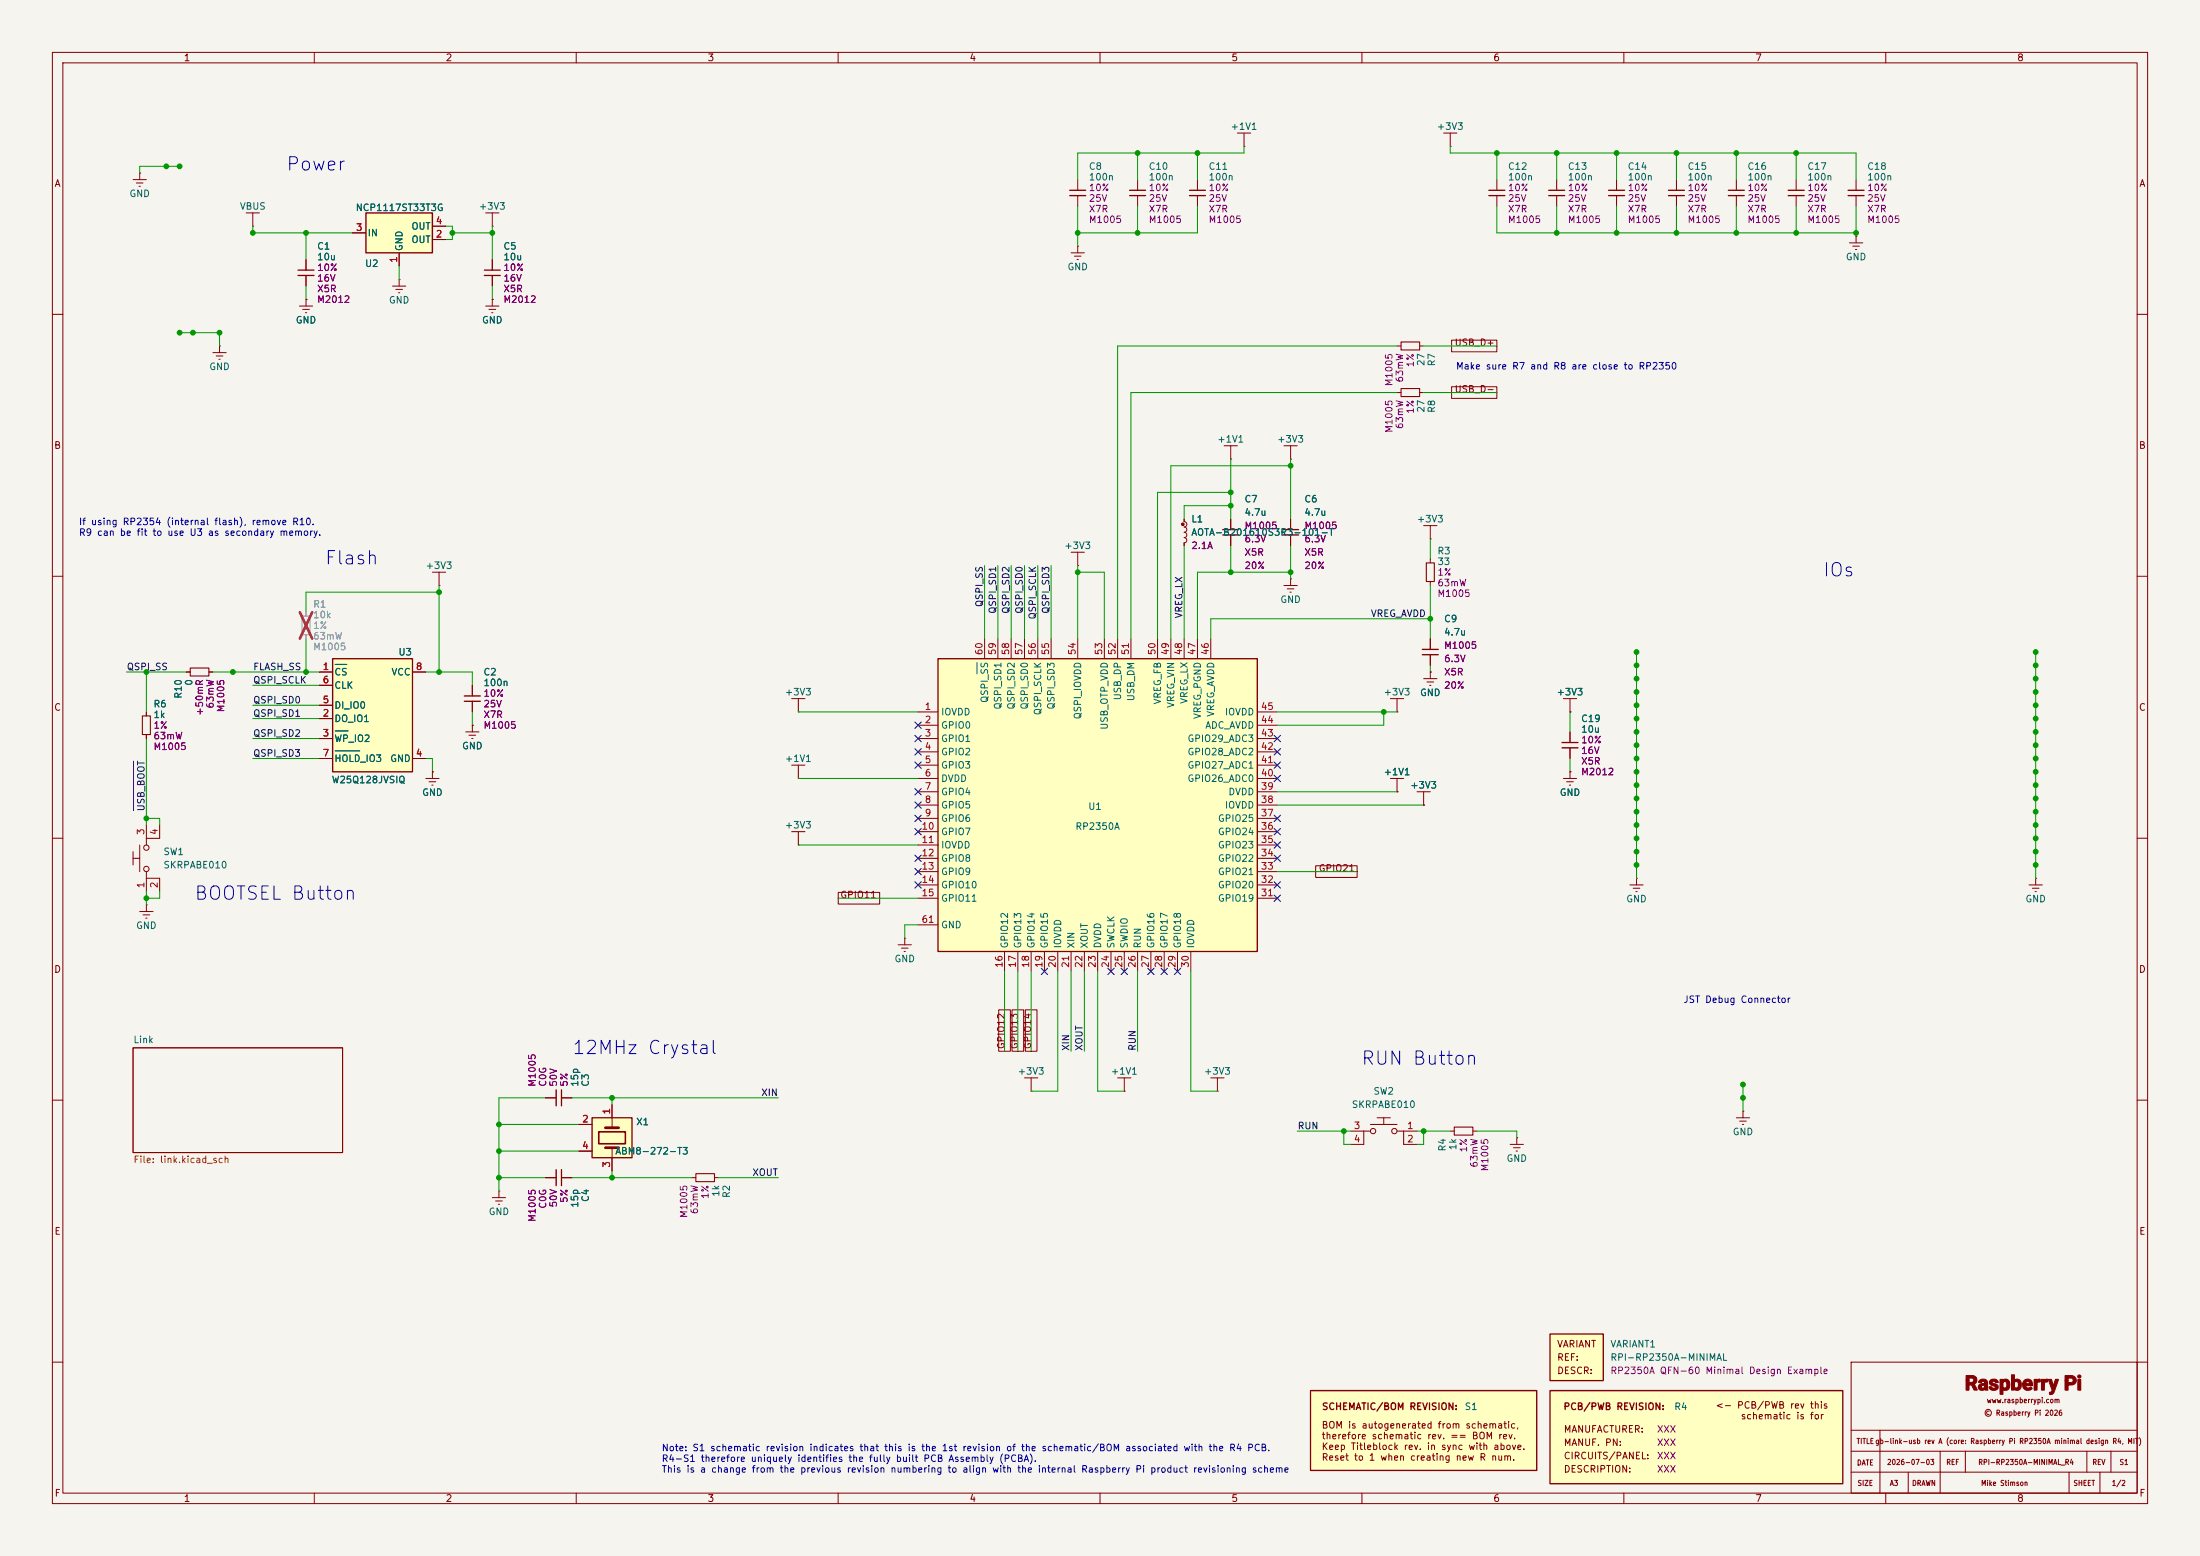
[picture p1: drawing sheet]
<svg xmlns="http://www.w3.org/2000/svg" width="420mm" height="297mm" viewBox="0 0 420 297" stroke-linecap="round" stroke-linejoin="round" font-family="sans-serif">
<path d="M0 0h420v297h-420z" fill="#f5f4ef" stroke="#f5f4ef" stroke-width=".19"/>
<g fill="none" stroke="#840000" stroke-width=".19">
<path d="M10 10h400v277h-400zM12 12h396v273h-396zM60 10v2M110 10v2M160 10v2M210 10v2M260 10v2M310 10v2M360 10v2M74.9 54.6h2.6M75.6 55.2h1.2M76.1 55.9h.2"/>
<path d="M76.2 53.3h.1M76.2 53.3v1.3M10 60h2M408 60h2M10 110h2M408 110h2M10 160h2M151.1 146.1h2.6M152.4 148.6h.1M152.4 146.1v2.5M408 160h2M172.7 179.1h.1"/>
<path d="M172.7 179.1v1.2M171.4 180.3h2.6M172.1 181h1.3M172.6 181.6h.2M10 210h2M25.4 200h40v20h-40zM213.4 205.7h2.5M214.6 208.3h.1M214.6 205.7v2.6M231.1 205.7h2.6M232.4 208.3h.1M232.4 205.7v2.6"/>
<path d="M288.3 218.4h2.5M288.9 219.1h1.3M289.4 219.7h.3M289.6 217.2h.1M289.6 217.2v1.2M408 210h2M10 260h2M353.4 260h54.6v25h-54.6zM353.4 273h54.6M353.4 277h54.6M358.9 273v12M370.4 277v8"/>
<path d="M375.2 277v4M398.4 277v4M403 277v4M408 260h2M60 285v2M110 285v2M160 285v2M210 285v2M260 285v2M310 285v2M353.4 281h54.6M360 285v2"/>
<path d="M364.3 281v4M395 281v4M400.9 281v4"/>
</g>
<g fill="#840000" stroke="#840000" stroke-width=".19">
<path d="M391.1 263.3h.4a1.28 1.28 0 0 1 .5 1.1l.2-.6a.48 .48 0 0 1 .2-.5 .48 .48 0 0 1 .5 0l-.1 .6a4.7 4.7 0 0 1-1.1 2.3l-.4-.1-.1-.4h.4l.2-.3z"/>
<path d="M381.8 263.3h.5l.1 .1a.81 .81 0 0 1 .9-.1 .81 .81 0 0 1 .4 .9 .85 .85 0 0 1-.3 1 .85 .85 0 0 1-1 0v.9h-.6v-2.2h.6v.4a.43 .43 0 0 0 .4 .6 .43 .43 0 0 0 .3-.6 .43 .43 0 0 0-.2-.5 .43 .43 0 0 0-.5 .1h-.6z"/>
<path d="M377.9 263.5a.92 .92 0 0 1 1.1-.2 .92 .92 0 0 1 .4 1.1l.1 1-.5-.1-.1-.1a.72 .72 0 0 1-.8 .2 .72 .72 0 0 1-.4-.7h.5a.33 .33 0 0 0 .4 .2 .33 .33 0 0 0 .3-.3v-.2a.43 .43 0 0 0-.7 .3h-.5a.85 .85 0 0 1 1.2-.6 .32 .32 0 0 0-.2-.4 .32 .32 0 0 0-.4 .2h-.6z"/>
<path d="M379.9 263.5a.88 .88 0 0 1 1.5 .4h-.4a.29 .29 0 0 0-.4-.2 .29 .29 0 0 0-.2 .3l.3 .1a.67 .67 0 0 1 .8 .8 .67 .67 0 0 1-1 .5 .74 .74 0 0 1-.8-.7h.5a.31 .31 0 0 0 .4 .4 .31 .31 0 0 0 .2-.5h-.1a.75 .75 0 0 1-.9-1z"/>
<path d="M384 262.4h.6v1a.83 .83 0 0 1 1 0 .83 .83 0 0 1 .3 .9 .82 .82 0 0 1-.4 1 .82 .82 0 0 1-1-.1v.1h-.5v-1.1h.6v.5a.43 .43 0 0 0 .5 .2 .43 .43 0 0 0 .2-.6 .42 .42 0 0 0-.3-.6 .42 .42 0 0 0-.4 .5h-.6z"/>
<path d="M386.4 263.5a.96 .96 0 0 1 1.2-.1 .96 .96 0 0 1 .4 1.1h-1.3a.63 .63 0 0 0 1 .3h.1a.3 .3 0 0 1 .1 .4 .3 .3 0 0 1-.4 .1 1.04 1.04 0 0 1-1.1-.2 1.04 1.04 0 0 1-.3-1h1.3a.37 .37 0 0 0-.3-.4 .37 .37 0 0 0-.4 .4h-.6z"/>
<path d="M375.3 262.6h.6a1.02 1.02 0 0 1 1.1 .1 1.02 1.02 0 0 1 .4 1l-.5 .5 .6 1.1h-.6l-.5-.9-.5-.1v1.1h-.6v-2h.6v.2a.27 .27 0 0 0 .1 .3 .27 .27 0 0 0 .3 0 .43 .43 0 0 0 .5-.6 .43 .43 0 0 0-.6-.3h-.3v.4h-.6z"/>
<path d="M388.3 263.3h.5l.1 .2a.33 .33 0 0 1 .3-.3 .33 .33 0 0 1 .3 .2v.4l-.6 .2v1.3l-.6 .1z"/>
<path d="M389.7 263.3h.6v.2a.33 .33 0 0 1 .2-.3 .33 .33 0 0 1 .4 .2v.4l-.6 .2v1.3h-.5z"/>
<path d="M394.2 262.6h.7a1.02 1.02 0 0 1 1.2 .3 1.02 1.02 0 0 1 0 1.2l-.4 .2-.9 .1v1l-.6-.1v-1.8h.6v.4h.3a.46 .46 0 0 0 .7-.5 .46 .46 0 0 0-.7-.4h-.3v.5h-.6z"/>
<path d="M396.7 263.3h.5v2.1l-.5-.1z"/>
<circle cx="396.9" cy="262.7" r=".3"/>
</g>
<path d="M69.8 40.6h12.7v7.7h-12.7z" fill="#ffffc2"/>
<g fill="none" stroke="#840000" stroke-width=".25">
<path d="M284.2 36.3h3.1M284.2 37.3h3.1M295.7 36.3h3M295.7 37.3h3M307.1 36.3h3M307.1 37.3h3M318.5 36.3h3.1M318.5 37.3h3.1M329.9 36.3h3.1M329.9 37.3h3.1M341.4 36.3h3M341.4 37.3h3"/>
<path d="M352.8 36.3h3.1M352.8 37.3h3.1M69.8 40.6h12.7v7.7h-12.7zM233.4 101.1h3.1M233.4 102.1h3.1M244.9 101.1h3M244.9 102.1h3M271.5 124h3.1M271.5 125h3.1M298.2 141.7h3M298.2 142.7h3M106.2 223.3v3"/>
<path d="M107.2 223.3v3"/>
</g>
<g fill="none" stroke="#840000" stroke-width=".19">
<path d="M25.4 34.3h2.5M26 34.9h1.3M26.5 35.6h.3M26.7 33h.1M26.7 33v1.3M285.7 34.3v2M285.7 37.3v2.1M297.2 34.3v2M297.2 37.3v2.1M308.6 34.3v2M308.6 37.3v2.1M320 34.3v2"/>
<path d="M320 37.3v2.1M331.5 34.3v2M331.5 37.3v2.1M342.9 34.3v2M342.9 37.3v2.1M354.3 34.3v2M354.3 37.3v2.1M47 40.6h2.5M48.3 43.2h.1M48.3 40.6v2.6M67.3 44.5h2.5M76.2 48.3v2.5"/>
<path d="M82.5 45.7h2.6M82.5 43.2h2.6M353.1 46.4h2.5M353.7 47h1.3M354.2 47.6h.3M354.3 45.1h.1M354.3 45.1v1.3M40.6 67.3h2.6M41.3 67.9h1.2M41.8 68.6h.2M41.9 66h.1M41.9 66v1.3"/>
<path d="M266.7 74.9h.8M266.7 66h.8M271 74.9h.8M271 66h.8M226.1 99.1v.5l.3 .1 .2 .4-.2 .3-.3 .2 .4 .3v.5l-.4 .2 .3 .1 .2 .4-.2 .4-.3 .1 .3 .2 .2 .3-.2 .4-.3 .1v.5M233.7 85.1h2.5M234.9 87.6h.1M234.9 85.1v2.5M234.9 99.1v2M245.1 85.1h2.5M246.4 87.6h.1M246.4 85.1v2.5"/>
<path d="M246.4 99.1v2M234.9 102.1v2M245.1 111.8h2.5M245.7 112.4h1.3M246.3 113h.2M246.4 110.5h.1M246.4 102.1v2M246.4 110.5v1.3M271.8 100.3h2.5M273 102.9h.1M273 100.3v2.6M273 106.7v.7"/>
<path d="M273 111v.8M265.4 133.4h2.6M266.7 135.9h.1M266.7 133.4v2.5M271.8 129.5h2.5M272.4 130.2h1.3M272.9 130.8h.3M273 128.3h.1M273 121.9v2.1M273 125v2M273 128.3v1.2M298.4 133.4h2.6"/>
<path d="M299.7 135.9h.1M299.7 133.4v2.5M299.7 139.7v2M151.1 158.8h2.6M152.4 158.8v2.5M265.4 148.6h2.6M266.7 151.1h.1M266.7 148.6v2.5M270.5 151.1h2.5M271.8 153.7h.1M271.8 151.1v2.6M298.4 148.6h2.6"/>
<path d="M299.1 149.2h1.3M299.6 149.9h.2M299.7 147.3h.1M299.7 142.7v2.1M299.7 147.3v1.3M26.7 174h2.5M27.3 174.6h1.3M27.8 175.3h.3M27.9 172.7h.1M27.9 172.7v1.3M152.4 161.3h.1M257.8 215.9h3.8"/>
<path d="M260.3 215.9v2.5h-2.5M261.6 214.6h5.1M262.9 213.4h2.5M264.2 213.4v1.2M266.7 215.9h3.8M268 215.9v2.5h2.5M94 228.6h2.5M94.6 229.2h1.3M95.1 229.9h.3M95.2 227.3h.1M95.2 227.3v1.3M104.1 224.8h2.1"/>
<path d="M107.2 224.8h2"/>
<circle cx="262.1" cy="215.9" r=".51"/>
<circle cx="266.2" cy="215.9" r=".51"/>
</g>
<path d="M267.5 74.2h3.5v1.5h-3.5zM267.5 65.3h3.5v1.5h-3.5zM272.3 107.4h1.5v3.6h-1.5z" fill="none" stroke="#840000" stroke-width=".2"/>
<circle cx="225.8" cy="100.1" r=".25" fill="#840000" stroke="#840000" stroke-width=".19"/>
<path d="M113 213.4h7.6v7.6h-7.6z" fill="#ffffc2"/>
<path d="M215.6 36.3h3.1M215.6 37.3h3.1M227.1 36.3h3M227.1 37.3h3M56.9 51.6h3M56.9 52.6h3M113 213.4h7.6v7.6h-7.6z" fill="none" stroke="#840000" stroke-width=".25"/>
<g fill="none" stroke="#840000" stroke-width=".19">
<path d="M217.2 34.3v2M217.2 37.3v2.1M228.6 34.3v2M228.6 37.3v2.1M236.2 25.4h2.6M237.5 27.9h.1M237.5 25.4v2.5M275.6 25.4h2.5M276.9 27.9h.1M276.9 25.4v2.5M57.1 58.4h2.6M57.8 59.1h1.3"/>
<path d="M58.3 59.7h.2M58.4 57.2h.1M58.4 49.5v2.1M58.4 52.6v2M58.4 57.2v1.2M110.5 214.6h2.5M110.5 219.7h2.5M116.8 210.8v4.5M116.8 219.1v4.4"/>
</g>
<path d="M115.6 215.3h2.5M115.6 219.1h2.5" fill="none" stroke="#840000" stroke-width=".51"/>
<path d="M114.3 216h5.1v2.3h-5.1z" fill="none" stroke="#840000" stroke-width=".3"/>
<path d="M295.9 254.6h10.2v8.9h-10.2z" fill="#ffffc2"/>
<path d="M106.2 208v3.1M107.2 208v3.1M295.9 254.6h10.2v8.9h-10.2z" fill="none" stroke="#840000" stroke-width=".25"/>
<path d="M132.8 224h3.6v1.6h-3.6z" fill="none" stroke="#840000" stroke-width=".2"/>
<path d="M104.1 209.6h2.1M107.2 209.6h2M331.5 213.4h2.5M332.1 214h1.3M332.6 214.6h.3M332.7 212.1h.1M332.7 212.1v1.3M132.1 224.8h.7M136.4 224.8h.8" fill="none" stroke="#840000" stroke-width=".19"/>
<path d="M295.9 265.4h55.9v17.8h-55.9z" fill="#ffffc2"/>
<path d="M204.2 36.3h3.1M204.2 37.3h3.1M88.6 132.8h3.1M88.6 133.9h3.1M295.9 265.4h55.9v17.8h-55.9z" fill="none" stroke="#840000" stroke-width=".25"/>
<g fill="none" stroke="#840000" stroke-width=".19">
<path d="M205.7 34.3v2M205.7 37.3v2.1M204.5 48.3h2.5M205.1 48.9h1.3M205.6 49.5h.3M205.7 47h.1M205.7 47v1.3M82.5 109.2h2.6M83.8 111.8h.1M83.8 109.2v2.6M204.5 105.4h2.5M205.7 108h.1"/>
<path d="M205.7 105.4v2.6M27.9 135.9v.8M90.2 130.8v2M90.2 133.9v2M27.9 140.2v.8M311.1 168.9h2.6M311.8 169.5h1.3M312.3 170.2h.2M312.4 167.6h.1M312.4 167.6v1.3M387.3 168.9h2.6M388 169.5h1.3"/>
<path d="M388.5 170.2h.2M388.6 167.6h.1M388.6 167.6v1.3M276.9 215.9h.7M281.2 215.9h.7"/>
</g>
<path d="M27.2 136.7h1.5v3.5h-1.5zM277.6 215.1h3.6v1.6h-3.6z" fill="none" stroke="#840000" stroke-width=".2"/>
<path d="M57.7 117.6h1.5v3.6h-1.5z" fill="none" stroke="#9c9b98" stroke-width=".2"/>
<path d="M58.4 116.8v.8M58.4 121.2v.7" fill="none" stroke="#9c9b98" stroke-width=".19"/>
<path d="M57.2 116.9l2.4 5M59.6 116.9l-2.4 5" fill="none" stroke="#e12e31" stroke-width=".46"/>
<path d="M250.2 265.4h43.2v15.3h-43.2z" fill="#ffffc2"/>
<path d="M92.5 51.6h3M92.5 52.6h3M250.2 265.4h43.2v15.3h-43.2z" fill="none" stroke="#840000" stroke-width=".25"/>
<g fill="none" stroke="#840000" stroke-width=".19">
<path d="M92.7 58.4h2.5M92.7 40.6h2.5M93.3 59.1h1.3M93.9 59.7h.2M94 57.2h.1M94 43.2h.1M94 40.6v2.6M94 49.5v2.1M94 52.6v2M94 57.2v1.2M35.6 128.3h.7M39.9 128.3h.7"/>
<path d="M88.9 139.7h2.5M90.2 138.4h.1M90.2 138.4v1.3M27.9 157.5v3.8M30.5 157.5v2.5h-2.6M89.5 140.3h1.3M90 141h.3M25.4 162.6v2.5M25.4 163.8h1.3M26.7 161.3v5.1M27.9 166.4v3.8M27.9 167.6h2.6v2.6"/>
<circle cx="27.9" cy="165.9" r=".51"/>
<circle cx="27.9" cy="161.8" r=".51"/>
</g>
<path d="M36.3 127.5h3.6v1.5h-3.6z" fill="none" stroke="#840000" stroke-width=".2"/>
<path d="M179.1 125.7h60.9v55.9h-60.9z" fill="#ffffc2"/>
<path d="M179.1 125.7h60.9v55.9h-60.9z" fill="none" stroke="#840000" stroke-width=".25"/>
<g fill="none" stroke="#840000" stroke-width=".19">
<path d="M175.3 135.9h3.8M175.3 138.4h3.8M188 121.9v3.8M190.5 121.9v3.8M193 121.9v3.8M195.6 121.9v3.8M198.1 121.9v3.8M200.7 121.9v3.8M205.7 121.9v3.8M210.8 121.9v3.8M213.4 121.9v3.8M215.9 121.9v3.8"/>
<path d="M221 121.9v3.8M223.5 121.9v3.8M226.1 121.9v3.8M228.6 121.9v3.8M231.1 121.9v3.8M240 135.9h3.8M240 138.4h3.8M81.3 148.6h2.5M81.9 149.2h1.3M82.4 149.9h.3M82.5 147.3h.1M82.5 147.3v1.3"/>
<path d="M175.3 141h3.8M175.3 143.5h3.8M175.3 146.1h3.8M175.3 148.6h3.8M175.3 151.1h3.8M175.3 153.7h3.8M175.3 156.2h3.8M175.3 158.8h3.8M240 141h3.8M240 143.5h3.8M240 146.1h3.8M240 148.6h3.8"/>
<path d="M240 151.1h3.8M240 153.7h3.8M240 156.2h3.8M240 158.8h3.8M175.3 161.3h3.8M175.3 163.8h3.8M175.3 166.4h3.8M175.3 168.9h3.8M175.3 171.5h3.8M175.3 176.5h3.8M240 161.3h3.8M240 163.8h3.8"/>
<path d="M240 166.4h3.8M240 168.9h3.8M240 171.5h3.8M191.8 181.6v3.8M194.3 181.6v3.8M196.8 181.6v3.8M199.4 181.6v3.8M201.9 181.6v3.8M204.5 181.6v3.8M207 181.6v3.8M209.5 181.6v3.8M212.1 181.6v3.8"/>
<path d="M214.6 181.6v3.8M217.2 181.6v3.8M219.7 181.6v3.8M222.2 181.6v3.8M224.8 181.6v3.8M227.3 181.6v3.8M195.6 205.7h2.5M196.8 208.3h.1M196.8 205.7v2.6"/>
</g>
<path d="M186.5 126.5v2.1" fill="none" stroke="#006464" stroke-width=".19"/>
<path d="M63.5 125.7h15.2v21.6h-15.2z" fill="#ffffc2"/>
<path d="M63.5 125.7h15.2v21.6h-15.2z" fill="none" stroke="#840000" stroke-width=".25"/>
<g fill="none" stroke="#840000" stroke-width=".19">
<path d="M58.4 57.2h.1M58.4 49.5v2.1M58.4 52.6v2M67.3 44.5h2.5M76.2 48.3v2.5M82.5 45.7h2.6M82.5 43.2h2.6M94 57.2h.1M94 49.5v2.1M94 52.6v2M277.1 73.8h8.6v2.2h-8.6zM277.1 64.9h8.6v2.3h-8.6z"/>
<path d="M226.1 99.1v.5M234.9 99.1v2M246.4 99.1v2M226.1 103.6v.5M234.9 102.1v2M246.4 102.1v2M27.9 135.9v.8M35.6 128.3h.7M39.9 128.3h.7M61 128.3h2.5M61 137.2h2.5M61 134.6h2.5"/>
<path d="M61 130.8h2.5M78.7 128.3h2.6M90.2 138.4h.1M90.2 130.8v2M90.2 133.9v2M151.1 133.4h2.6M152.4 135.9h.1M152.4 133.4v2.5M273 128.3h.1M273 121.9v2.1M273 125v2M299.7 135.9h.1"/>
<path d="M299.7 139.7v2M27.9 140.2v.8M61 141h2.5M61 144.8h2.5M78.7 144.8h2.6M82.5 147.3h.1M266.7 151.1h.1M271.8 153.7h.1M299.7 147.3h.1M299.7 142.7v2.1M160 170.3h7.9v2.3h-7.9zM251.2 165.3h7.9v2.2h-7.9z"/>
<path d="M190.7 192.7h2.2v8h-2.2zM193.2 192.7h2.2v8h-2.2zM195.7 192.7h2.3v8h-2.3zM104.1 209.6h2.1M107.2 209.6h2M110.5 214.6h2.5M110.5 219.7h2.5M116.8 210.8v2.6M104.1 224.8h2.1M107.2 224.8h2M116.8 221v2.5"/>
</g>
<path d="M64 126.8h2.2M64 139.5h2.4M64 143.3h4.7" fill="none" stroke="#006464" stroke-width=".19"/>
<path d="M25.5 145.3v9.4" fill="none" stroke="#0f0f0f" stroke-width=".19"/>
<g fill="none" stroke="#009600" stroke-width=".19">
<path d="M34.3 31.8h-7.6v1.2M205.7 39.4v7.6M217.2 29.2v5.1M217.2 39.4v5.1M228.6 39.4v5.1h-22.9M228.6 29.2v5.1M237.5 27.9v1.3h-31.8v5.1M276.9 27.9v1.3h77.4v5.1M285.7 39.4v5.1h68.6M285.7 29.2v5.1M297.2 29.2v5.1M297.2 39.4v5.1"/>
<path d="M308.6 29.2v5.1M308.6 39.4v5.1M320 29.2v5.1M320 39.4v5.1M331.5 29.2v5.1M331.5 39.4v5.1M342.9 29.2v5.1M342.9 39.4v5.1M354.3 39.4v5.7M48.3 43.2v1.3h19M58.4 44.5v5M58.4 54.6v2.6"/>
<path d="M76.2 50.8v2.5M85.1 43.2h1.3v2.5h-1.3M86.4 44.5h7.6M94 43.2v6.3M94 54.6v2.6M34.3 63.5h7.6v2.5M266.7 66h-53.3v55.9M266.7 74.9h-50.8v47M271.8 66h13.9M271.8 74.9h13.9M234.9 96.5h-8.8v2.6M234.9 87.6v11.5"/>
<path d="M234.9 94h-13.9v27.9M246.4 87.6v11.5M246.4 88.9h-22.9v33M83.8 113h-25.4v3.8M83.8 111.8v16.5M188 108v13.9M190.5 108v13.9M193 108v13.9M195.6 108v13.9M198.1 108v13.9M200.7 108v13.9M205.7 109.2h5.1v12.7"/>
<path d="M205.7 108v13.9M226.1 104.1v17.8M234.9 104.1v5.1M246.4 109.2h-17.8v12.7M246.4 104.1v6.4M273 102.9v3.8M273 111.8v10.1M273 118.1h-41.9v3.8M24.1 128.3h11.5M27.9 128.3v7.6M40.6 128.3h20.4M48.3 130.8h12.7"/>
<path d="M48.3 134.6h12.7M48.3 137.2h12.7M58.4 121.9v6.4M81.3 128.3h8.9v2.5M90.2 135.9v2.5M152.4 135.9h22.9M243.8 135.9h22.9M264.2 135.9v2.5h-20.4M273 127v1.3M299.7 135.9v3.8M312.4 124.5v43.1M388.6 124.5v43.1"/>
<path d="M27.9 141v16.5M27.9 156.2h2.6v1.3M48.3 144.8h12.7M48.3 141h12.7M81.3 144.8h1.2v2.5M152.4 148.6h22.9M243.8 151.1h22.9M243.8 153.7h28M299.7 144.8v2.5M27.9 170.2v2.5M30.5 170.2v1.3h-2.6M152.4 161.3h22.9"/>
<path d="M160 171.5h15.3M175.3 176.5h-2.6v2.6M243.8 166.4h15.3M191.8 185.4v15.3M194.3 185.4v15.3M196.8 185.4v15.3M201.9 185.4v22.9h-5.1M204.5 185.4v15.3M207 185.4v15.3M209.5 185.4v22.9h5.1M217.2 185.4v15.3M227.3 185.4v22.9h5.1"/>
<path d="M95.2 219.7h15.3M95.2 214.6h15.3M104.1 209.6h-8.9v17.7M109.2 209.6h39.4M116.8 209.6v1.2M247.6 215.9h10.2M256.5 215.9v2.5h1.3M270.5 215.9h6.4M271.8 215.9v2.5h-1.3M281.9 215.9h7.7v1.3M332.7 207v5.1M95.2 224.8h8.9"/>
<path d="M109.2 224.8h22.9M116.8 223.5v1.3M137.2 224.8h11.4"/>
</g>
<g fill="none" stroke="#000084" stroke-width=".19">
<path d="M174.7 137.8l1.2 1.2M175.9 137.8l-1.2 1.2M174.7 158.1l1.2 1.3M174.7 155.6l1.2 1.2M174.7 140.4l1.2 1.2M174.7 142.9l1.2 1.2M174.7 150.5l1.2 1.2M174.7 153.1l1.2 1.2M174.7 145.4l1.2 1.3M175.9 158.1l-1.2 1.3M175.9 155.6l-1.2 1.2M175.9 140.4l-1.2 1.2"/>
<path d="M175.9 142.9l-1.2 1.2M175.9 150.5l-1.2 1.2M175.9 153.1l-1.2 1.2M175.9 145.4l-1.2 1.3M243.2 145.4l1.2 1.3M243.2 140.4l1.2 1.2M243.2 155.6l1.2 1.2M243.2 148l1.2 1.2M243.2 158.1l1.2 1.3M243.2 142.9l1.2 1.2M244.4 145.4l-1.2 1.3M244.4 140.4l-1.2 1.2"/>
<path d="M244.4 155.6l-1.2 1.2M244.4 148l-1.2 1.2M244.4 158.1l-1.2 1.3M244.4 142.9l-1.2 1.2M174.7 163.2l1.2 1.2M174.7 168.3l1.2 1.2M174.7 165.8l1.2 1.2M175.9 163.2l-1.2 1.2M175.9 168.3l-1.2 1.2M175.9 165.8l-1.2 1.2M243.2 160.7l1.2 1.2M243.2 163.2l1.2 1.2"/>
<path d="M243.2 168.3l1.2 1.2M243.2 170.8l1.2 1.3M244.4 160.7l-1.2 1.2M244.4 163.2l-1.2 1.2M244.4 168.3l-1.2 1.2M244.4 170.8l-1.2 1.3M198.8 184.8l1.2 1.2M200 184.8l-1.2 1.2M211.5 184.8l1.2 1.2M212.7 184.8l-1.2 1.2M214 184.8l1.2 1.2M215.2 184.8l-1.2 1.2"/>
<path d="M219.1 184.8l1.2 1.2M220.3 184.8l-1.2 1.2M221.6 184.8l1.3 1.2M222.9 184.8l-1.3 1.2M224.2 184.8l1.2 1.2M225.4 184.8l-1.2 1.2"/>
</g>
<path d="M58.4 116.8v.8M58.4 121.2v.7" fill="none" stroke="#9c9b98" stroke-width=".19"/>
<path d="M57.2 116.9l2.4 5M59.6 116.9l-2.4 5" fill="none" stroke="#e12e31" stroke-width=".46"/>
<g fill="#009600" stroke="#009600" stroke-width=".19">
<circle cx="246.4" cy="109.2" r=".46"/>
<circle cx="234.9" cy="109.2" r=".46"/>
<circle cx="246.4" cy="88.9" r=".46"/>
<circle cx="234.9" cy="94" r=".46"/>
<circle cx="273" cy="118.1" r=".46"/>
<circle cx="41.9" cy="63.5" r=".46"/>
<circle cx="36.8" cy="63.5" r=".46"/>
<circle cx="34.3" cy="63.5" r=".46"/>
<circle cx="58.4" cy="44.5" r=".46"/>
<circle cx="34.3" cy="31.8" r=".46"/>
<circle cx="31.7" cy="31.8" r=".46"/>
<circle cx="48.3" cy="44.5" r=".46"/>
<circle cx="234.9" cy="96.5" r=".46"/>
<circle cx="205.7" cy="109.2" r=".46"/>
<circle cx="94" cy="44.5" r=".46"/>
<circle cx="205.7" cy="44.5" r=".46"/>
<circle cx="27.9" cy="171.5" r=".46"/>
<circle cx="27.9" cy="156.2" r=".46"/>
<circle cx="95.2" cy="214.6" r=".46"/>
<circle cx="95.2" cy="219.7" r=".46"/>
<circle cx="95.2" cy="224.8" r=".46"/>
<circle cx="116.8" cy="224.8" r=".46"/>
<circle cx="116.8" cy="209.6" r=".46"/>
<circle cx="27.9" cy="128.3" r=".46"/>
<circle cx="44.4" cy="128.3" r=".46"/>
<circle cx="58.4" cy="128.3" r=".46"/>
<circle cx="86.4" cy="44.5" r=".46"/>
<circle cx="83.8" cy="128.3" r=".46"/>
<circle cx="83.8" cy="113" r=".46"/>
<circle cx="388.6" cy="134.6" r=".46"/>
<circle cx="388.6" cy="137.2" r=".46"/>
<circle cx="388.6" cy="132.1" r=".46"/>
<circle cx="388.6" cy="154.9" r=".46"/>
<circle cx="388.6" cy="157.5" r=".46"/>
<circle cx="388.6" cy="152.4" r=".46"/>
<circle cx="388.6" cy="144.8" r=".46"/>
<circle cx="388.6" cy="147.3" r=".46"/>
<circle cx="388.6" cy="149.9" r=".46"/>
<circle cx="388.6" cy="162.6" r=".46"/>
<circle cx="388.6" cy="165.1" r=".46"/>
<circle cx="388.6" cy="160" r=".46"/>
<circle cx="388.6" cy="127" r=".46"/>
<circle cx="388.6" cy="129.5" r=".46"/>
<circle cx="388.6" cy="124.5" r=".46"/>
<circle cx="388.6" cy="139.7" r=".46"/>
<circle cx="388.6" cy="142.2" r=".46"/>
<circle cx="312.4" cy="149.9" r=".46"/>
<circle cx="312.4" cy="147.3" r=".46"/>
<circle cx="312.4" cy="144.8" r=".46"/>
<circle cx="332.7" cy="207" r=".46"/>
<circle cx="312.4" cy="165.1" r=".46"/>
<circle cx="312.4" cy="157.5" r=".46"/>
<circle cx="312.4" cy="162.6" r=".46"/>
<circle cx="312.4" cy="132.1" r=".46"/>
<circle cx="312.4" cy="134.6" r=".46"/>
<circle cx="312.4" cy="154.9" r=".46"/>
<circle cx="312.4" cy="160" r=".46"/>
<circle cx="332.7" cy="209.6" r=".46"/>
<circle cx="342.9" cy="44.5" r=".46"/>
<circle cx="354.3" cy="44.5" r=".46"/>
<circle cx="312.4" cy="152.4" r=".46"/>
<circle cx="312.4" cy="142.2" r=".46"/>
<circle cx="312.4" cy="139.7" r=".46"/>
<circle cx="312.4" cy="137.2" r=".46"/>
<circle cx="308.6" cy="44.5" r=".46"/>
<circle cx="297.2" cy="44.5" r=".46"/>
<circle cx="312.4" cy="129.5" r=".46"/>
<circle cx="312.4" cy="127" r=".46"/>
<circle cx="312.4" cy="124.5" r=".46"/>
<circle cx="228.6" cy="29.2" r=".46"/>
<circle cx="217.2" cy="44.5" r=".46"/>
<circle cx="285.7" cy="29.2" r=".46"/>
<circle cx="217.2" cy="29.2" r=".46"/>
<circle cx="264.2" cy="135.9" r=".46"/>
<circle cx="331.5" cy="29.2" r=".46"/>
<circle cx="331.5" cy="44.5" r=".46"/>
<circle cx="320" cy="44.5" r=".46"/>
<circle cx="320" cy="29.2" r=".46"/>
<circle cx="342.9" cy="29.2" r=".46"/>
<circle cx="297.2" cy="29.2" r=".46"/>
<circle cx="308.6" cy="29.2" r=".46"/>
<circle cx="256.5" cy="215.9" r=".46"/>
<circle cx="271.8" cy="215.9" r=".46"/>
</g>
<g font-size="2.5" fill="#0000c2">
<text x="54.5" y="33.2">Power</text>
<text x="61.8" y="108.4">Flash</text>
<text x="347.8" y="110.7">IOs</text>
<text x="36.9" y="172.4">BOOTSEL Button</text>
<text x="109.1" y="201.9">12MHz Crystal</text>
<text x="259.7" y="203.9">RUN Button</text>
</g>
<g font-size="1.3" fill="#840000">
<text x="35" y="12">1</text>
<text x="85" y="12">2</text>
<text x="135" y="12">3</text>
<text x="185" y="12">4</text>
<text x="235" y="12">5</text>
<text x="285" y="12">6</text>
<text x="335" y="12">7</text>
<text x="385" y="12">8</text>
<text x="10.3" y="36">A</text>
<text x="408.3" y="36">A</text>
<text x="277.6" y="66.4">USB_D+</text>
<text x="277.6" y="75.2">USB_D-</text>
<text x="10.2" y="86">B</text>
<text x="408.2" y="86">B</text>
<text x="10.2" y="136">C</text>
<text x="408.2" y="136">C</text>
<text x="251.6" y="166.7">GPIO21</text>
<text x="160.3" y="171.8">GPIO11</text>
<text x="10.2" y="186">D</text>
<text x="408.2" y="186">D</text>
<text x="192.1" y="200.4" transform="rotate(-90 192.1 200.4)">GPIO12</text>
<text x="194.6" y="200.4" transform="rotate(-90 194.6 200.4)">GPIO13</text>
<text x="197.2" y="200.4" transform="rotate(-90 197.2 200.4)">GPIO14</text>
<text x="10.3" y="236">E</text>
<text x="408.3" y="236">E</text>
<text x="297.2" y="257.5">VARIANT</text>
<text x="297.2" y="260">REF:</text>
<text x="297.2" y="262.6">DESCR:</text>
<text x="252.3" y="269.4">SCHEMATIC/BOM REVISION:</text>
<text x="298.4" y="269.4">PCB/PWB REVISION:</text>
<text x="327.4" y="269.2">&lt;- PCB/PWB rev this</text>
<text x="252.2" y="273">BOM is autogenerated from schematic,</text>
<text x="252.2" y="275">therefore schematic rev. == BOM rev.</text>
<text x="298.4" y="273.8">MANUFACTURER:</text>
<text x="332.2" y="271.2">schematic is for</text>
<text x="252.2" y="277.1">Keep Titleblock rev. in sync with above.</text>
<text x="252.2" y="279.1">Reset to 1 when creating new R num.</text>
<text x="298.4" y="276.3">MANUF. PN:</text>
<text x="298.4" y="278.8">CIRCUITS/PANEL:</text>
<text x="298.4" y="281.4">DESCRIPTION:</text>
<text x="10.3" y="286">F</text>
<text x="35" y="287">1</text>
<text x="85" y="287">2</text>
<text x="135" y="287">3</text>
<text x="185" y="287">4</text>
<text x="235" y="287">5</text>
<text x="285" y="287">6</text>
<text x="335" y="287">7</text>
<text x="385" y="287">8</text>
<text x="408.3" y="286">F</text>
</g>
<g font-size="1.3" fill="#006464">
<text x="234.8" y="25.1">+1V1</text>
<text x="274.2" y="25.1">+3V3</text>
<text x="207.8" y="32.7">C8</text>
<text x="207.8" y="34.7">100n</text>
<text x="219.2" y="32.7">C10</text>
<text x="219.2" y="34.7">100n</text>
<text x="230.6" y="32.7">C11</text>
<text x="230.6" y="34.7">100n</text>
<text x="287.8" y="32.7">C12</text>
<text x="287.8" y="34.7">100n</text>
<text x="299.2" y="32.7">C13</text>
<text x="299.2" y="34.7">100n</text>
<text x="310.6" y="32.7">C14</text>
<text x="310.6" y="34.7">100n</text>
<text x="322.1" y="32.7">C15</text>
<text x="322.1" y="34.7">100n</text>
<text x="333.5" y="32.7">C16</text>
<text x="333.5" y="34.7">100n</text>
<text x="344.9" y="32.7">C17</text>
<text x="344.9" y="34.7">100n</text>
<text x="356.3" y="32.7">C18</text>
<text x="356.3" y="34.7">100n</text>
<text x="24.6" y="37.9">GND</text>
<text x="45.7" y="40.3">VBUS</text>
<text x="67.8" y="40.6">NCP1117ST33T3G</text>
<text x="91.3" y="40.3">+3V3</text>
<text x="60.4" y="48">C1</text>
<text x="70.1" y="45.4">IN</text>
<text x="78.4" y="46.7">OUT</text>
<text x="78.4" y="44.1">OUT</text>
<text x="96" y="48">C5</text>
<text x="60.4" y="50">10u</text>
<text x="69.6" y="51.3">U2</text>
<text x="77.2" y="48" transform="rotate(-90 77.2 48)">GND</text>
<text x="96" y="50">10u</text>
<text x="203.7" y="51.9">GND</text>
<text x="352.3" y="50">GND</text>
<text x="74.1" y="58.2">GND</text>
<text x="56.4" y="62.1">GND</text>
<text x="91.9" y="62.1">GND</text>
<text x="39.8" y="70.9">GND</text>
<text x="272.2" y="70" transform="rotate(-90 272.2 70)">27</text>
<text x="274.3" y="70" transform="rotate(-90 274.3 70)">R7</text>
<text x="272.2" y="78.9" transform="rotate(-90 272.2 78.9)">27</text>
<text x="274.3" y="78.9" transform="rotate(-90 274.3 78.9)">R8</text>
<text x="232.3" y="84.8">+1V1</text>
<text x="243.7" y="84.8">+3V3</text>
<text x="227.3" y="100">L1</text>
<text x="237.5" y="96.2">C7</text>
<text x="237.5" y="98.8">4.7u</text>
<text x="248.9" y="96.2">C6</text>
<text x="248.9" y="98.8">4.7u</text>
<text x="270.4" y="100">+3V3</text>
<text x="203.1" y="105.1">+3V3</text>
<text x="227.3" y="102.6">AOTA-B201610S3R3-101-T</text>
<text x="274.3" y="106.1">R3</text>
<text x="81.2" y="108.9">+3V3</text>
<text x="274.3" y="108.2">33</text>
<text x="244.3" y="115.4">GND</text>
<text x="275.6" y="119.1">C9</text>
<text x="76" y="125.4">U3</text>
<text x="275.6" y="121.6">4.7u</text>
<text x="37" y="131" transform="rotate(-90 37 131)">0</text>
<text x="63.7" y="129.2">CS</text>
<text x="63.7" y="131.8">CLK</text>
<text x="74.6" y="129.2">VCC</text>
<text x="92.2" y="129.2">C2</text>
<text x="92.2" y="131.3">100n</text>
<text x="29.2" y="135.3">R6</text>
<text x="29.2" y="137.4">1k</text>
<text x="35" y="133.5" transform="rotate(-90 35 133.5)">R10</text>
<text x="63.7" y="135.6">DI_IO0</text>
<text x="149.7" y="133">+3V3</text>
<text x="179.6" y="136.9">IOVDD</text>
<text x="188.9" y="134.3" transform="rotate(-90 188.9 134.3)">QSPI_SS</text>
<text x="191.5" y="135.5" transform="rotate(-90 191.5 135.5)">QSPI_SD1</text>
<text x="194" y="135.5" transform="rotate(-90 194 135.5)">QSPI_SD2</text>
<text x="196.5" y="135.5" transform="rotate(-90 196.5 135.5)">QSPI_SD0</text>
<text x="199.1" y="136.6" transform="rotate(-90 199.1 136.6)">QSPI_SCLK</text>
<text x="201.6" y="135.5" transform="rotate(-90 201.6 135.5)">QSPI_SD3</text>
<text x="206.7" y="137.4" transform="rotate(-90 206.7 137.4)">QSPI_IOVDD</text>
<text x="214.3" y="133.8" transform="rotate(-90 214.3 133.8)">USB_DP</text>
<text x="216.9" y="134" transform="rotate(-90 216.9 134)">USB_DM</text>
<text x="221.9" y="134.6" transform="rotate(-90 221.9 134.6)">VREG_FB</text>
<text x="224.5" y="135.2" transform="rotate(-90 224.5 135.2)">VREG_VIN</text>
<text x="227" y="134.4" transform="rotate(-90 227 134.4)">VREG_LX</text>
<text x="229.6" y="137.4" transform="rotate(-90 229.6 137.4)">VREG_PGND</text>
<text x="232.1" y="136.9" transform="rotate(-90 232.1 136.9)">VREG_AVDD</text>
<text x="233.7" y="136.9">IOVDD</text>
<text x="264" y="133">+3V3</text>
<text x="271" y="133.2">GND</text>
<text x="297.1" y="133">+3V3</text>
<text x="63.7" y="138.1">DO_IO1</text>
<text x="63.7" y="141.9">WP_IO2</text>
<text x="88.1" y="143.3">GND</text>
<text x="179.6" y="139.4">GPIO0</text>
<text x="179.6" y="141.9">GPIO1</text>
<text x="211.8" y="139.4" transform="rotate(-90 211.8 139.4)">USB_OTP_VDD</text>
<text x="226.6" y="141.9">GPIO29_ADC3</text>
<text x="230" y="139.4">ADC_AVDD</text>
<text x="301.7" y="138.1">C19</text>
<text x="301.7" y="140.2">10u</text>
<text x="63.2" y="149.8">W25Q128JVSIQ</text>
<text x="63.7" y="145.7">HOLD_IO3</text>
<text x="74.4" y="145.7">GND</text>
<text x="149.7" y="145.7">+1V1</text>
<text x="179.6" y="144.5">GPIO2</text>
<text x="179.6" y="147">GPIO3</text>
<text x="179.6" y="149.6">DVDD</text>
<text x="226.6" y="149.6">GPIO26_ADC0</text>
<text x="226.6" y="147">GPIO27_ADC1</text>
<text x="226.6" y="144.5">GPIO28_ADC2</text>
<text x="264" y="148.3">+1V1</text>
<text x="80.5" y="152.2">GND</text>
<text x="179.6" y="152.1">GPIO4</text>
<text x="179.6" y="154.6">GPIO5</text>
<text x="207.6" y="154.9">U1</text>
<text x="233.7" y="154.6">IOVDD</text>
<text x="234.4" y="152.1">DVDD</text>
<text x="269.1" y="150.8">+3V3</text>
<text x="297.7" y="152.2">GND</text>
<text x="149.7" y="158.4">+3V3</text>
<text x="179.6" y="157.2">GPIO6</text>
<text x="179.6" y="159.7">GPIO7</text>
<text x="205.2" y="158.7">RP2350A</text>
<text x="232.4" y="159.7">GPIO24</text>
<text x="232.4" y="157.2">GPIO25</text>
<text x="31.1" y="163.5">SW1</text>
<text x="31.1" y="166.1">SKRPABE010</text>
<text x="179.6" y="162.3">IOVDD</text>
<text x="179.6" y="164.8">GPIO8</text>
<text x="179.6" y="167.3">GPIO9</text>
<text x="232.4" y="167.3">GPIO21</text>
<text x="232.4" y="164.8">GPIO22</text>
<text x="232.4" y="162.3">GPIO23</text>
<text x="179.6" y="169.9">GPIO10</text>
<text x="179.6" y="172.4">GPIO11</text>
<text x="232.4" y="172.4">GPIO19</text>
<text x="232.4" y="169.9">GPIO20</text>
<text x="310.4" y="172.5">GND</text>
<text x="386.6" y="172.5">GND</text>
<text x="25.9" y="177.6">GND</text>
<text x="179.6" y="177.5">GND</text>
<text x="170.7" y="184">GND</text>
<text x="192.7" y="181.1" transform="rotate(-90 192.7 181.1)">GPIO12</text>
<text x="195.3" y="181.1" transform="rotate(-90 195.3 181.1)">GPIO13</text>
<text x="197.8" y="181.1" transform="rotate(-90 197.8 181.1)">GPIO14</text>
<text x="200.4" y="181.1" transform="rotate(-90 200.4 181.1)">GPIO15</text>
<text x="202.9" y="181.1" transform="rotate(-90 202.9 181.1)">IOVDD</text>
<text x="205.4" y="181.1" transform="rotate(-90 205.4 181.1)">XIN</text>
<text x="208" y="181.1" transform="rotate(-90 208 181.1)">XOUT</text>
<text x="210.5" y="181.1" transform="rotate(-90 210.5 181.1)">DVDD</text>
<text x="213.1" y="181.1" transform="rotate(-90 213.1 181.1)">SWCLK</text>
<text x="215.6" y="181.1" transform="rotate(-90 215.6 181.1)">SWDIO</text>
<text x="218.1" y="181.1" transform="rotate(-90 218.1 181.1)">RUN</text>
<text x="220.7" y="181.1" transform="rotate(-90 220.7 181.1)">GPIO16</text>
<text x="223.2" y="181.1" transform="rotate(-90 223.2 181.1)">GPIO17</text>
<text x="225.8" y="181.1" transform="rotate(-90 225.8 181.1)">GPIO18</text>
<text x="228.3" y="181.1" transform="rotate(-90 228.3 181.1)">IOVDD</text>
<text x="25.4" y="199.4">Link</text>
<text x="110.7" y="207.5" transform="rotate(-90 110.7 207.5)">15p</text>
<text x="112.7" y="207.5" transform="rotate(-90 112.7 207.5)">C3</text>
<text x="194.2" y="205.4">+3V3</text>
<text x="212" y="205.4">+1V1</text>
<text x="229.7" y="205.4">+3V3</text>
<text x="262.1" y="209.2">SW2</text>
<text x="121.3" y="215.1">X1</text>
<text x="258" y="211.8">SKRPABE010</text>
<text x="117.3" y="220.7">ABM8-272-T3</text>
<text x="276.3" y="219.9" transform="rotate(-90 276.3 219.9)">R4</text>
<text x="278.3" y="219.6" transform="rotate(-90 278.3 219.6)">1k</text>
<text x="330.7" y="217">GND</text>
<text x="287.5" y="222.1">GND</text>
<text x="93.2" y="232.2">GND</text>
<text x="110.7" y="230.6" transform="rotate(-90 110.7 230.6)">15p</text>
<text x="112.7" y="229.5" transform="rotate(-90 112.7 229.5)">C4</text>
<text x="137.6" y="228.5" transform="rotate(-90 137.6 228.5)">1k</text>
<text x="139.6" y="228.8" transform="rotate(-90 139.6 228.8)">R2</text>
<text x="307.3" y="257.5">VARIANT1</text>
<text x="307.3" y="260">RPI-RP2350A-MINIMAL</text>
<text x="279.5" y="269.4">S1</text>
<text x="319.5" y="269.4">R4</text>
</g>
<g font-size="1.3" fill="#840084">
<text x="207.8" y="38.8">25V</text>
<text x="207.8" y="40.8">X7R</text>
<text x="207.8" y="36.8">10%</text>
<text x="219.2" y="38.8">25V</text>
<text x="219.2" y="40.8">X7R</text>
<text x="219.2" y="36.8">10%</text>
<text x="230.6" y="38.8">25V</text>
<text x="230.6" y="40.8">X7R</text>
<text x="230.6" y="36.8">10%</text>
<text x="287.8" y="38.8">25V</text>
<text x="287.8" y="40.8">X7R</text>
<text x="287.8" y="36.8">10%</text>
<text x="299.2" y="38.8">25V</text>
<text x="299.2" y="40.8">X7R</text>
<text x="299.2" y="36.8">10%</text>
<text x="310.6" y="38.8">25V</text>
<text x="310.6" y="40.8">X7R</text>
<text x="310.6" y="36.8">10%</text>
<text x="322.1" y="38.8">25V</text>
<text x="322.1" y="40.8">X7R</text>
<text x="322.1" y="36.8">10%</text>
<text x="333.5" y="38.8">25V</text>
<text x="333.5" y="40.8">X7R</text>
<text x="333.5" y="36.8">10%</text>
<text x="344.9" y="38.8">25V</text>
<text x="344.9" y="40.8">X7R</text>
<text x="344.9" y="36.8">10%</text>
<text x="356.3" y="38.8">25V</text>
<text x="356.3" y="40.8">X7R</text>
<text x="356.3" y="36.8">10%</text>
<text x="207.8" y="42.9">M1005</text>
<text x="219.2" y="42.9">M1005</text>
<text x="230.6" y="42.9">M1005</text>
<text x="287.8" y="42.9">M1005</text>
<text x="299.2" y="42.9">M1005</text>
<text x="310.6" y="42.9">M1005</text>
<text x="322.1" y="42.9">M1005</text>
<text x="333.5" y="42.9">M1005</text>
<text x="344.9" y="42.9">M1005</text>
<text x="356.3" y="42.9">M1005</text>
<text x="60.4" y="52">10%</text>
<text x="96" y="52">10%</text>
<text x="60.4" y="58.1">M2012</text>
<text x="60.4" y="54">16V</text>
<text x="60.4" y="56.1">X5R</text>
<text x="96" y="58.1">M2012</text>
<text x="96" y="54">16V</text>
<text x="96" y="56.1">X5R</text>
<text x="270.2" y="70.2" transform="rotate(-90 270.2 70.2)">1%</text>
<text x="266.1" y="73.8" transform="rotate(-90 266.1 73.8)">M1005</text>
<text x="268.2" y="73.1" transform="rotate(-90 268.2 73.1)">63mW</text>
<text x="266.1" y="82.7" transform="rotate(-90 266.1 82.7)">M1005</text>
<text x="268.2" y="82" transform="rotate(-90 268.2 82)">63mW</text>
<text x="270.2" y="79.1" transform="rotate(-90 270.2 79.1)">1%</text>
<text x="237.5" y="101.3">M1005</text>
<text x="248.9" y="101.3">M1005</text>
<text x="227.3" y="105.1">2.1A</text>
<text x="237.5" y="103.8">6.3V</text>
<text x="237.5" y="106.4">X5R</text>
<text x="248.9" y="103.8">6.3V</text>
<text x="248.9" y="106.4">X5R</text>
<text x="237.5" y="108.9">20%</text>
<text x="248.9" y="108.9">20%</text>
<text x="274.3" y="112.2">63mW</text>
<text x="274.3" y="110.2">1%</text>
<text x="274.3" y="114.2">M1005</text>
<text x="275.6" y="124.2">M1005</text>
<text x="275.6" y="126.7">6.3V</text>
<text x="275.6" y="129.2">X5R</text>
<text x="275.6" y="131.8">20%</text>
<text x="39.1" y="136.7" transform="rotate(-90 39.1 136.7)">+50mR</text>
<text x="41.1" y="135.3" transform="rotate(-90 41.1 135.3)">63mW</text>
<text x="43.1" y="136.1" transform="rotate(-90 43.1 136.1)">M1005</text>
<text x="92.2" y="135.3">25V</text>
<text x="92.2" y="137.4">X7R</text>
<text x="92.2" y="133.3">10%</text>
<text x="29.2" y="141.4">63mW</text>
<text x="29.2" y="139.4">1%</text>
<text x="29.2" y="143.5">M1005</text>
<text x="92.2" y="139.4">M1005</text>
<text x="301.7" y="142.2">10%</text>
<text x="301.7" y="148.3">M2012</text>
<text x="301.7" y="144.2">16V</text>
<text x="301.7" y="146.3">X5R</text>
<text x="102.6" y="207.5" transform="rotate(-90 102.6 207.5)">M1005</text>
<text x="104.6" y="207.5" transform="rotate(-90 104.6 207.5)">C0G</text>
<text x="106.6" y="207.5" transform="rotate(-90 106.6 207.5)">50V</text>
<text x="108.7" y="207.5" transform="rotate(-90 108.7 207.5)">5%</text>
<text x="280.4" y="220.1" transform="rotate(-90 280.4 220.1)">1%</text>
<text x="282.4" y="223" transform="rotate(-90 282.4 223)">63mW</text>
<text x="284.4" y="223.7" transform="rotate(-90 284.4 223.7)">M1005</text>
<text x="102.6" y="233.3" transform="rotate(-90 102.6 233.3)">M1005</text>
<text x="104.6" y="230.8" transform="rotate(-90 104.6 230.8)">C0G</text>
<text x="106.6" y="230.6" transform="rotate(-90 106.6 230.6)">50V</text>
<text x="108.7" y="229.7" transform="rotate(-90 108.7 229.7)">5%</text>
<text x="131.5" y="232.6" transform="rotate(-90 131.5 232.6)">M1005</text>
<text x="133.6" y="231.9" transform="rotate(-90 133.6 231.9)">63mW</text>
<text x="135.6" y="229" transform="rotate(-90 135.6 229)">1%</text>
<text x="307.3" y="262.6">RP2350A QFN-60 Minimal Design Example</text>
<text x="316.2" y="273.8">XXX</text>
<text x="316.2" y="281.4">XXX</text>
<text x="316.2" y="276.3">XXX</text>
<text x="316.2" y="278.8">XXX</text>
</g>
<g font-size="1.3" fill="#a90000">
<text x="67.8" y="44.4">3</text>
<text x="83.1" y="45.6">2</text>
<text x="83.1" y="43.1">4</text>
<text x="76.1" y="50.3" transform="rotate(-90 76.1 50.3)">1</text>
<text x="187.9" y="125.2" transform="rotate(-90 187.9 125.2)">60</text>
<text x="190.4" y="125.2" transform="rotate(-90 190.4 125.2)">59</text>
<text x="193" y="125.2" transform="rotate(-90 193 125.2)">58</text>
<text x="195.5" y="125.2" transform="rotate(-90 195.5 125.2)">57</text>
<text x="198" y="125.2" transform="rotate(-90 198 125.2)">56</text>
<text x="200.6" y="125.2" transform="rotate(-90 200.6 125.2)">55</text>
<text x="205.7" y="125.2" transform="rotate(-90 205.7 125.2)">54</text>
<text x="210.7" y="125.2" transform="rotate(-90 210.7 125.2)">53</text>
<text x="213.3" y="125.2" transform="rotate(-90 213.3 125.2)">52</text>
<text x="215.8" y="125.2" transform="rotate(-90 215.8 125.2)">51</text>
<text x="220.9" y="125.2" transform="rotate(-90 220.9 125.2)">50</text>
<text x="223.4" y="125.2" transform="rotate(-90 223.4 125.2)">49</text>
<text x="226" y="125.2" transform="rotate(-90 226 125.2)">48</text>
<text x="228.5" y="125.2" transform="rotate(-90 228.5 125.2)">47</text>
<text x="231.1" y="125.2" transform="rotate(-90 231.1 125.2)">46</text>
<text x="61.5" y="128.2">1</text>
<text x="61.5" y="130.7">6</text>
<text x="79.3" y="128.2">8</text>
<text x="61.5" y="137.1">2</text>
<text x="61.5" y="134.5">5</text>
<text x="176.4" y="135.8">1</text>
<text x="240.6" y="135.8">45</text>
<text x="61.5" y="140.9">3</text>
<text x="176.4" y="138.3">2</text>
<text x="176.4" y="140.9">3</text>
<text x="176.4" y="143.4">4</text>
<text x="240.6" y="143.4">42</text>
<text x="240.6" y="140.9">43</text>
<text x="240.6" y="138.3">44</text>
<text x="61.5" y="144.7">7</text>
<text x="79.3" y="144.7">4</text>
<text x="176.4" y="146">5</text>
<text x="176.4" y="148.5">6</text>
<text x="240.6" y="148.5">40</text>
<text x="240.6" y="146">41</text>
<text x="176.4" y="151">7</text>
<text x="176.4" y="153.6">8</text>
<text x="240.6" y="153.6">38</text>
<text x="240.6" y="151">39</text>
<text x="27.9" y="159.5" transform="rotate(-90 27.9 159.5)">3</text>
<text x="30.4" y="159.5" transform="rotate(-90 30.4 159.5)">4</text>
<text x="175.8" y="158.7">10</text>
<text x="175.8" y="161.2">11</text>
<text x="176.4" y="156.1">9</text>
<text x="240.6" y="161.2">35</text>
<text x="240.6" y="158.7">36</text>
<text x="240.6" y="156.1">37</text>
<text x="175.8" y="163.7">12</text>
<text x="175.8" y="166.3">13</text>
<text x="240.6" y="166.3">33</text>
<text x="240.6" y="163.7">34</text>
<text x="27.9" y="169.6" transform="rotate(-90 27.9 169.6)">1</text>
<text x="30.4" y="169.6" transform="rotate(-90 30.4 169.6)">2</text>
<text x="175.8" y="168.8">14</text>
<text x="175.8" y="171.4">15</text>
<text x="240.6" y="171.4">31</text>
<text x="240.6" y="168.8">32</text>
<text x="175.8" y="176.4">61</text>
<text x="191.7" y="184.9" transform="rotate(-90 191.7 184.9)">16</text>
<text x="194.2" y="184.9" transform="rotate(-90 194.2 184.9)">17</text>
<text x="196.8" y="184.9" transform="rotate(-90 196.8 184.9)">18</text>
<text x="199.3" y="184.9" transform="rotate(-90 199.3 184.9)">19</text>
<text x="201.8" y="184.9" transform="rotate(-90 201.8 184.9)">20</text>
<text x="204.4" y="184.9" transform="rotate(-90 204.4 184.9)">21</text>
<text x="206.9" y="184.9" transform="rotate(-90 206.9 184.9)">22</text>
<text x="209.5" y="184.9" transform="rotate(-90 209.5 184.9)">23</text>
<text x="212" y="184.9" transform="rotate(-90 212 184.9)">24</text>
<text x="214.5" y="184.9" transform="rotate(-90 214.5 184.9)">25</text>
<text x="217.1" y="184.9" transform="rotate(-90 217.1 184.9)">26</text>
<text x="219.6" y="184.9" transform="rotate(-90 219.6 184.9)">27</text>
<text x="222.2" y="184.9" transform="rotate(-90 222.2 184.9)">28</text>
<text x="224.7" y="184.9" transform="rotate(-90 224.7 184.9)">29</text>
<text x="227.2" y="184.9" transform="rotate(-90 227.2 184.9)">30</text>
<text x="111" y="214.5">2</text>
<text x="116.8" y="212.8" transform="rotate(-90 116.8 212.8)">1</text>
<text x="258.3" y="215.8">3</text>
<text x="268.5" y="215.8">1</text>
<text x="111" y="219.6">4</text>
<text x="258.3" y="218.4">4</text>
<text x="268.5" y="218.4">2</text>
<text x="116.8" y="223" transform="rotate(-90 116.8 223)">3</text>
</g>
<g font-size="1.3" fill="#0000c2">
<text x="277.8" y="70.8">Make sure R7 and R8 are close to RP2350</text>
<text x="15" y="100.5">If using RP2354 (internal flash), remove R10.</text>
<text x="15" y="102.6">R9 can be fit to use U3 as secondary memory.</text>
<text x="321.3" y="191.7">JST Debug Connector</text>
<text x="126.2" y="277.3">Note: S1 schematic revision indicates that this is the 1st revision of the schematic/BOM associated with the R4 PCB.</text>
<text x="126.2" y="279.4">R4-S1 therefore uniquely identifies the fully built PCB Assembly (PCBA).</text>
<text x="126.2" y="281.4">This is a change from the previous revision numbering to align with the internal Raspberry Pi product revisioning scheme</text>
</g>
<g font-size="1.3" fill="#939391">
<text x="59.7" y="116.3">R1</text>
<text x="59.7" y="118.3">10k</text>
</g>
<g font-size="1.3" fill="#0f0f0f">
<text x="187.9" y="116" transform="rotate(-90 187.9 116)">QSPI_SS</text>
<text x="190.5" y="117.2" transform="rotate(-90 190.5 117.2)">QSPI_SD1</text>
<text x="193" y="117.2" transform="rotate(-90 193 117.2)">QSPI_SD2</text>
<text x="195.5" y="117.2" transform="rotate(-90 195.5 117.2)">QSPI_SD0</text>
<text x="198.1" y="118.3" transform="rotate(-90 198.1 118.3)">QSPI_SCLK</text>
<text x="200.6" y="117.2" transform="rotate(-90 200.6 117.2)">QSPI_SD3</text>
<text x="226" y="118.1" transform="rotate(-90 226 118.1)">VREG_LX</text>
<text x="261.6" y="118.1">VREG_AVDD</text>
<text x="24.1" y="128.2">QSPI_SS</text>
<text x="48.2" y="130.8">QSPI_SCLK</text>
<text x="48.2" y="128.2">FLASH_SS</text>
<text x="48.2" y="134.6">QSPI_SD0</text>
<text x="48.2" y="137.1">QSPI_SD1</text>
<text x="48.2" y="140.9">QSPI_SD2</text>
<text x="48.2" y="144.7">QSPI_SD3</text>
<text x="27.9" y="155" transform="rotate(-90 27.9 155)">USB_BOOT</text>
<text x="204.4" y="200.7" transform="rotate(-90 204.4 200.7)">XIN</text>
<text x="207" y="200.7" transform="rotate(-90 207 200.7)">XOUT</text>
<text x="217.1" y="200.7" transform="rotate(-90 217.1 200.7)">RUN</text>
<text x="145.2" y="209.5">XIN</text>
<text x="247.6" y="215.9">RUN</text>
<text x="143.5" y="224.8">XOUT</text>
</g>
<g font-size="1.3" fill="#9c9b98">
<text x="59.7" y="122.4">63mW</text>
<text x="59.7" y="120.3">1%</text>
<text x="59.7" y="124.4">M1005</text>
</g>
<text font-size="1.3" fill="#725600" x="25.4" y="222.3">File: link.kicad_sch</text>
<g font-size="1" fill="#840000">
<text x="379.2" y="268.1">www.raspberrypi.com</text>
<text x="354.3" y="275.9">TITLEgb-link-usb rev A (core: Raspberry Pi RP2350A minimal design R4, MIT)</text>
<text x="378.7" y="270.5">© Raspberry Pi 2026</text>
<text x="354.4" y="280">DATE</text>
<text x="360.2" y="279.9">2026-07-03</text>
<text x="371.5" y="279.9">REF</text>
<text x="377.6" y="279.9">RPI-RP2350A-MINIMAL_R4</text>
<text x="399.4" y="279.9">REV</text>
<text x="404.5" y="279.9">S1</text>
<text x="354.5" y="283.9">SIZE</text>
<text x="360.7" y="283.9">A3</text>
<text x="364.9" y="283.9">DRAWN</text>
<text x="378.1" y="283.9">Mike Stimson</text>
<text x="395.7" y="283.9">SHEET</text>
<text x="403.1" y="283.9">1/2</text>
</g>
</svg>
